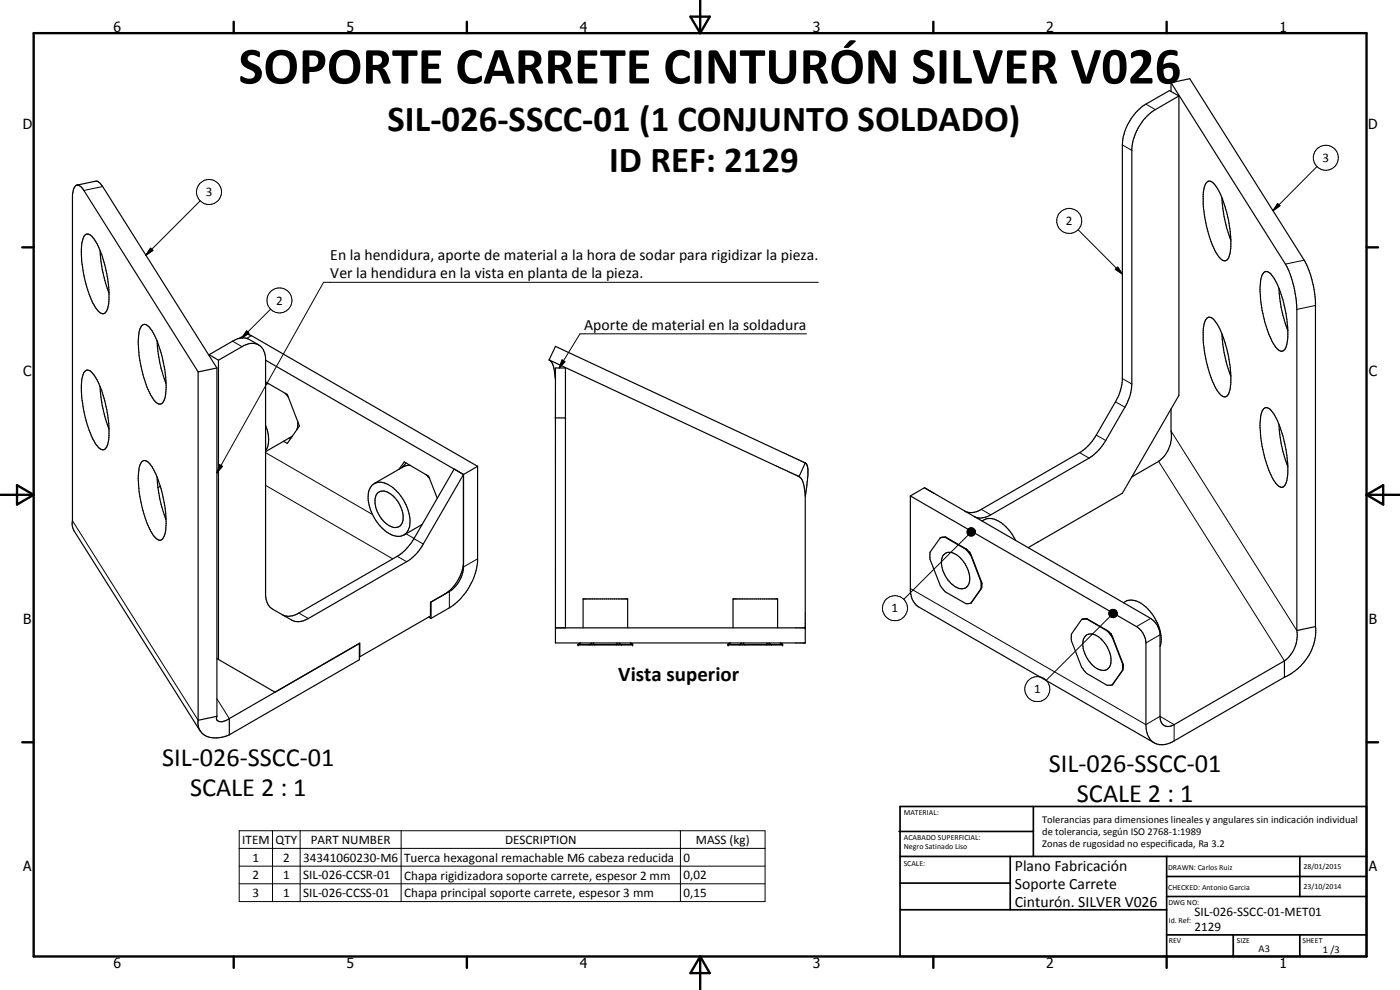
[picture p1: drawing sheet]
<svg xmlns="http://www.w3.org/2000/svg" width="420mm" height="297mm" viewBox="0 0 420 297" stroke-linecap="round" stroke-linejoin="round" font-family="sans-serif">
<g fill="none" stroke="#000" stroke-width=".35">
<path d="M351.4 24.8l5.7-1.2 34.3 54.5 1 2 1.3 3.8 .8 3.7 .3 2.8v97.6M351.4 24.8l34.4 54.4a31.6 31.6 0 0 1 3.4 13.6v96.4M351.4 24.8v2.6M353.8 28.8l-7.1 4.1a15.7 15.7 0 0 0-7 11.6v70.7a14.2 14.2 0 0 1-2.1 7l-5.8 10a14.7 14.7 0 0 1-5 5.3l-29.5 17a5.3 5.3 0 0 1-5 .5M353.8 28.8v89.8l-17 29.4-25.4 14.7M353.8 28.8l-2.8-1.6-7.1 4a15.6 15.6 0 0 0-7.1 12.3v70.7l-.6 3.1-.8 2-6.4 11.3a14.7 14.7 0 0 1-5 5.2l-29.5 17a4.9 4.9 0 0 1-5 .5M23.1 55.5l5.6-1.1h.7l.9 .9 34.8 55.1M362.1 54.8a1.51 1.51 0 0 1 2.5 .6l.6 .8a34.8 34.8 0 0 1 4.1 18.9 2.98 2.98 0 0 1-1.6 3.2 5.3 5.3 0 0 1-3.4-3.8 37.9 37.9 0 0 1-3.2-16.8l.5-1.9zM366.7 59.4l.7 5.6 .7 3.3 1.3 3.8M25.4 70.7a1.63 1.63 0 0 1 2.5 .6 31 31 0 0 1 4.7 14.8 14 14 0 0 1-.4 6.8 1.45 1.45 0 0 1-1.3 1.2 1.45 1.45 0 0 1-1.5-.9 29.8 29.8 0 0 1-4.9-14.6 17.2 17.2 0 0 1 .5-7.4zM30 75.2l.7 5.7 1 4.1 1 3M42.7 97.6a1.86 1.86 0 0 1 2.6 1.2 27.3 27.3 0 0 1 4.1 12l.5 5.4a6.4 6.4 0 0 1-1.4 4.9 1.55 1.55 0 0 1-2-.7l-1.5-2.3a37.9 37.9 0 0 1-3.4-13.2l-.1-1.5a9.4 9.4 0 0 1 1.2-5.8z"/>
<path d="M362.1 95.6a1.51 1.51 0 0 1 2.5 .7 31 31 0 0 1 4.5 13.2 25.7 25.7 0 0 1 .1 7 2.62 2.62 0 0 1-1.5 2.6 3.2 3.2 0 0 1-2.5-2.1 36.6 36.6 0 0 1-4.1-15v-2.8a6.5 6.5 0 0 1 1-3.6zM379.4 81.7a1.86 1.86 0 0 1 2.6 1.2 33 33 0 0 1 4.3 19.9 2.43 2.43 0 0 1-1.8 2.6 5.6 5.6 0 0 1-3.1-3.8 35.1 35.1 0 0 1-3-17.8l.4-1.3zM383.8 86.5l.1 .7a35.1 35.1 0 0 0 1.4 8.2l1.2 3.8M25.4 111.5a1.51 1.51 0 0 1 2.5 .6 28.1 28.1 0 0 1 4.5 13.2 20.6 20.6 0 0 1-.1 8 1.48 1.48 0 0 1-.8 1.5 1.48 1.48 0 0 1-1.6-.2 20.6 20.6 0 0 1-4.5-10.2 25.1 25.1 0 0 1-.5-12zM30 116l.4 4a42 42 0 0 0 2.3 8.8M47.1 102.4l.9 6.4 1.8 6.3M59.5 111.6l-34.3-54.5a2.14 2.14 0 0 0-2.4-1.5 4.1 4.1 0 0 0-1.1 3.1v98.8l.1 .8 .5 1.1 37.7 59.8M59.5 111.6v104.5M62.8 106.4v.3M62.8 106.4l2.8 1.7M65.1 110.4v104.5M65.1 110.4l-5.6 1.2"/>
<path d="M65.6 108.1l7-4.1a4.3 4.3 0 0 1 6.2 .5l.6 1.3 .3 1.7v71.2a4.8 4.8 0 0 0 2.1 4.1l5.7 3.3a5.1 5.1 0 0 0 5-.5l29.5-17.1a13.8 13.8 0 0 0 5-5.3l12.1-20.8M65.6 108.1v89.8M71.7 101.6l2.2-1.3 1.6 .4 67.8 39.2M77.6 103.5l-2.8-1.6a4.9 4.9 0 0 0-5 .5l-7 4M79.7 108.1l59.4 34.3M79.7 114.6l6.5 3.8 3.7 9.4-3.7 5.3-1.1-.7M80.7 115.1l-1 .1M85.5 118l1 1.1M164.8 108l1.9-4.1 74.9 35M164.8 108l75 35M164.8 108a5.1 5.1 0 0 1 1.7 4.4l.2 1.5M366.7 100.2l.7 5.6 .7 3.3 1.3 3.8"/>
<path d="M42.5 138.6a1.61 1.61 0 0 1 2.5 .6 33.6 33.6 0 0 1 4.6 20.8 2.17 2.17 0 0 1-1.8 2.1 7 7 0 0 1-3.4-4.4 35.2 35.2 0 0 1-2.7-16.7l.3-1.4zM79.7 127.6a7.9 7.9 0 0 1 0 7.6M86.6 131.5l.7 .1M87.8 130.8l-8.1 4.7M89.4 126.5l-.3 2.4M121.9 138.9l-1.3 1.4M123.1 139.6l-2 .4-8.8 5.1M143.3 139.9v28.5a18.7 18.7 0 0 1-8.4 14l-5.5 3.1M143.3 139.9l-4.2 2.5M166.7 125.4h3M241.6 138.9h.1M241.7 138.9l-1.9 4.1"/>
<path d="M241.7 138.9l.4 .4 .4 1.4-.2 3.4-.6 4.7M351.4 122.7v6.6a9.3 9.3 0 0 1-3.7 9.1l-8 4.7M379.2 122.7a1.57 1.57 0 0 1 2.5 .7 32.7 32.7 0 0 1 4.5 20.7 2.02 2.02 0 0 1-1.7 2.1 7 7 0 0 1-3.4-4.4 35.8 35.8 0 0 1-2.7-17.2zM383.8 127.3l.4 3.9a37.7 37.7 0 0 0 2.3 8.8M47.1 143.2l.3 3.1M47.4 146.3l.3 1.7a37.3 37.3 0 0 0 2.1 7.9M48.1 145.9l-.7 .4M111.6 145.7a4.4 4.4 0 0 1 5.9 .3 13.2 13.2 0 0 1 5.3 12.3 3.6 3.6 0 0 1-5.7 2 13.6 13.6 0 0 1-6.5-12.4l.3-1zM113.4 147.9a3.1 3.1 0 0 1 4.1 .5 9.3 9.3 0 0 1 3.4 7.8 2.55 2.55 0 0 1-4.2 1.4 8.7 8.7 0 0 1-3.9-8.8zM119.7 140.8l1.6-2.2 7.3 4.3 2.6 6.6M126.7 157.4l-5.5 3.1M128 142.5l.9 1.1"/>
<path d="M139.1 142.4v28.2a9.4 9.4 0 0 1-4.2 6.9l-5.5 3.1v4.9M139.1 142.4l-2.8-1.7-12.4 21.5a15.6 15.6 0 0 1-4.7 4.7l-29.5 17a4.8 4.8 0 0 1-5 .5M239.8 143h.1M239.8 143a6.7 6.7 0 0 1 1.8 4.8l.1 1M241.7 148.8v44.1h-75v-82.5h3v78M273.2 148.8l67.9 39.2a6.1 6.1 0 0 1 2.8 4.9v24.5a5.4 5.4 0 0 0 3.6 5.9 6.6 6.6 0 0 0 4.9-1l33.1-19.1M273.2 148.8v28.4a5.9 5.9 0 0 0 2.5 4.9l70.7 40.8M277.4 146.3l67.9 39.2a6.7 6.7 0 0 1 2.8 4.5v24.9a2.6 2.6 0 0 0 1.3 2.8 2.6 2.6 0 0 0 3-.3l33.1-19.1M277.4 146.3l-4.2 2.5M277.4 146.3l2.9 1.7M294.7 156.3a5 5 0 0 1 6.2 .9 13.6 13.6 0 0 1 3.9 5M139.1 169.1a12.5 12.5 0 0 1-5.7 9.2l-4.2 2.4v4.1l-21.2 12.3"/>
<path d="M282.2 161.4l-3.1 4.3-.1 1.1 .1 1 3.1 7.9 1.5 1.9 6.1 3.5 1.6-.1M283.5 166.2a3.5 3.5 0 0 1 4.6 1.1 7.9 7.9 0 0 1 2.5 8.2 2.68 2.68 0 0 1-4.1 .4 8.9 8.9 0 0 1-3.8-8.5zM283.7 161.2l6.1 3.6M283.7 161.2l-1.5 .2M283.8 161.2h-.1M283.8 161.2l-1.6 .2M283.8 161.2l6.2 3.5M289.8 164.8l1.6 1.9M290 164.7l-.2 .1M290 164.7l1.5 1.9M290.7 165.5l.5 .5M291.4 166.7l3 7.9"/>
<path d="M291.5 166.6l-.1 .1M291.5 166.6l3 7.9M294.4 176.6l-3 4.4M294.4 174.6v2M294.5 174.5v2.1M294.5 174.5l-.1 .1M294.5 176.6h-.1M294.5 176.6l-3.1 4.4M311.5 162.6l-2.9 1.7M65.1 197.6l.5 .3M107.9 197l.1 .1M108 197.1v-4.1l-25.5 14.7-16.9-9.8"/>
<path d="M128.6 185.2l.8 .3M166.7 188.4h75M173.5 193.3v.2h16.4l-.1-.2M173.5 193.3l3.3 .1M174.2 192.9l-.7 .4M175 188.4v-8.7h13.4v8.7M176.8 193.4v.1M177.1 193.3h1M177.1 193.3l-.3 .1M177.6 192.9l-.5 .4M178.1 193.3l.3 .1M178.3 192.9l-.2 .4"/>
<path d="M178.4 193.4v.1M178.4 193.4h6.5M184.9 193.4v.1M185.1 192.9l.1 .4M185.2 193.3h1.1M185.2 193.3l-.3 .1M185.7 192.9l.6 .4M186.3 193.3l.3 .1M186.6 193.4v.1M186.6 193.4h3.2M189.2 192.9l.6 .4M189.8 193.3h.1"/>
<path d="M218.5 193.3v.2h16.4v-.2M218.5 193.3l.1 .1M218.6 193.4h3.2M218.6 193.4v.1M219.2 192.9l-.7 .4M220 188.4v-8.7h13.4v8.7M221.8 193.4v.1M222.1 193.3h1M222.1 193.3l-.3 .1M222.6 192.9l-.5 .4M223.1 193.3l.3 .1M223.3 192.9l-.2 .4"/>
<path d="M223.4 193.4h6.5M223.4 193.4v.1M229.9 193.4v.1M230.1 192.9l.2 .4M230.3 193.3h1M230.3 193.3l-.4 .1M230.7 192.9l.6 .4M231.3 193.3l.3 .1M231.6 193.4v.1M234.2 192.9l.7 .4M234.9 193.3l-3.3 .1M324.6 185.9l-3 4.3-.1 .6 .1 1.5 3 7.9 1.5 1.9 6.2 3.5 1.5-.1"/>
<path d="M325.8 190.8a3.4 3.4 0 0 1 4.6 .8 8.2 8.2 0 0 1 2.7 8.2 2.56 2.56 0 0 1-4 .7 8.7 8.7 0 0 1-3.9-8.8zM326.1 185.7l6.2 3.6M326.1 185.7l-1.5 .2M326.3 185.7l6.1 3.5M326.3 185.7l-1.7 .2M326.3 185.7h-.2M332.3 189.3l1.5 1.9M332.4 189.2l-.1 .1M332.4 189.2l.9 .9 .6 1M333.2 189.9l.4 .6M333.8 191.2l3.1 7.9M333.9 191.1l-.1 .1"/>
<path d="M333.9 191.1l3.1 7.9M336.9 199.1v2M337 199l-.1 .1M337 199v2M337.1 199.6h.1M337.1 180.8a4.9 4.9 0 0 1 6.3 .9 13.1 13.1 0 0 1 4.9 11.8l-.2 .5M385.5 198.3v4.9M389.2 189.2a9.6 9.6 0 0 1-3.7 9.1M394.8 188l-5.6 1.2M394.8 188a15.7 15.7 0 0 1-9.3 15.2M59.5 216.1a4.5 4.5 0 0 0 .5 3.1M60 219.2a6.4 6.4 0 0 0 7.3 1.8l1.5-.5"/>
<path d="M65.1 214.9l-5.6 1.2M65.1 214.9a1.06 1.06 0 0 0 0 1.1 1.06 1.06 0 0 0 1 .5l1.5-.2 1.2-.7M68.8 215.6l39.1-22.5v4.9l-39.1 22.5M68.8 215.6v4.9M336.9 201.1l-3.1 4.4M337 201l-.1 .1M337 201l-3.2 4.5"/>
</g>
<g fill="none" stroke="#000" stroke-width=".3">
<path d="M343.9 31.2l2.8 1.7M30.8 56l-5.6 1.1M336.8 43.5l2.9 1.6M395.3 50l-13.3 13.2M45.2 74.5l.7 .6-2.1 1.5zM60.1 60.2l-16.3 16.4M323.5 68.9l13.3 13.3M383.4 61.1l.7 .7-2.1 1.4zM391.4 78.1l-5.6 1.1M74 99.3l.7 .7-2.1 1.4zM81.2 92.8l-8.6 8.6M245.6 84.7h-148.5l-32 57.2"/>
<path d="M334.7 80.8l.7-.7 1.4 2.1zM394.8 91.7l-5.6 1.1M69.8 102.4l2.8 1.6M75.5 100.7l-1.4 .8M168.7 108l.8 .5-1.7 1.9zM242.1 100.2h-68l-6.3 10.2M336.8 113.6l2.9 1.6M65.9 139.4l.8 .5-1.6 2zM79.7 135.8l32 18.5M324 135.8l2.8 1.7M329 130.6l2.8 1.6M334.8 120.6l2.8 1.6"/>
<path d="M347.7 138.4l37.8 59.9M351.4 129.3l37.8 59.9M21.7 156.3l37.8 59.8M79.7 145.6l38.2 22.1M290.2 159.5l2.5 .1-2.5 .2zM290.2 159.8l2.5-.2-2.4 .4zM290.2 159.6h2.5M290.3 159.2l2.4 .4-2.5-.1zM290.4 159l2.3 .6-2.4-.4zM290.6 158.7l.2-.1 1.9 1zM290.6 158.7l2.1 .9-2.3-.6zM290.8 158.6l.2-.1 1.7 1.1z"/>
<path d="M291 158.5l.3-.1 1.4 1.2zM291.3 158.4h.2l1.2 1.2zM291.5 158.4h.3l.9 1.2zM291.8 158.4l.9 1.2zM292 158.5l.7 1.1zM292.3 158.7l.4 .9zM292.5 158.9l.2 .7zM292.6 159.1l.1 .5zM292.7 159.6l-.9 1.2h-.3zM292.7 159.6l-.9 1.2zM292.7 159.6l-.7 1.1zM292.7 159.6l-.4 1z"/>
<path d="M292.7 159.6l-.2 .8zM292.7 159.6l-.1 .5zM292.7 159.6v.3zM294.5 152.8l2.8 1.7M119.2 166.9l2.8 1.6M121.8 160.1l2.5 1.4M124.2 161.6l2.8 1.6M134.7 177.4l.2 .1v4.9M143.3 167.7l-4.3 2.4M273.2 176.6l70.7 40.8 4.2-2.5 4.3 2.5v4.9M290.3 160l2.4-.4-2.3 .7zM290.4 160.3l2.3-.7-2.1 .8z"/>
<path d="M290.6 160.4l2.1-.8-1.9 1.1zM290.6 160.5l-19.4 19.3M290.8 160.7l1.9-1.1-1.7 1.2zM291 160.8l1.7-1.2-1.4 1.2zM291.3 160.8l1.4-1.2-1.2 1.2zM89.7 183.9l2.8 1.7M332.8 183.9l2.5 .2-2.5 .1zM332.8 184.2l2.5-.1-2.5 .3zM332.8 184.1h2.5M332.8 183.7l2.5 .4-2.5-.2zM332.8 184.4l2.5-.3-2.4 .6zM332.9 183.4l2.4 .7-2.5-.4z"/>
<path d="M332.9 184.7l2.4-.6-2.2 .8zM333.1 183.2l.2-.2 2 1.1zM333.1 183.2l2.2 .9-2.4-.7zM333.1 184.9l2.2-.8-2 1zM333.2 185l-19.2 19.1M333.3 183l.2-.1 1.8 1.2zM333.3 185.1l2-1-1.8 1.1zM333.5 182.9l.3-.1 1.5 1.3zM333.5 185.2l1.8-1.1-1.5 1.2zM333.8 182.8h.3l1.2 1.3zM333.8 185.3l1.5-1.2-1.2 1.2zM334.1 182.8l.2 .1 1 1.2z"/>
<path d="M334.3 182.9l1 1.2zM334.6 183l.7 1.1zM334.8 183.1l.5 1zM335 183.3l.3 .8zM335.1 183.6l.2 .5zM335.3 184.1l-1 1.2h-.2zM335.3 184.1l-1 1.2zM335.3 184.1l-.7 1.1zM335.3 184.1l-.5 .9zM335.3 184.1l-.3 .7zM335.3 184.1l-.2 .5zM335.3 184.1l-.1 .2z"/>
<path d="M345.3 185.5l-4.2 2.5M348.1 190.5l-4.2 2.4M65.1 209.7l3.7 5.9M71.8 249.3h157.8v21.2h-157.8zM71.8 254.6h157.8M71.8 259.9h157.8M81.8 249.3v21.2M90.1 249.3v21.2M120.4 249.3v21.2M204.2 249.3v21.2M71.8 265.2h157.8"/>
<circle cx="62.7" cy="57.6" r="3.8"/>
<circle cx="397.9" cy="47.3" r="3.7"/>
<circle cx="320.9" cy="66.3" r="3.7"/>
<circle cx="83.9" cy="90.1" r="3.7"/>
<circle cx="268.6" cy="182.5" r="3.8"/>
<circle cx="311.3" cy="206.8" r="3.7"/>
</g>
<g fill="#000">
<circle cx="166.7" cy="125.4" r=".18"/>
<circle cx="169.7" cy="125.4" r=".18"/>
<circle cx="173.5" cy="193.3" r=".18"/>
<circle cx="173.5" cy="193.5" r=".18"/>
<circle cx="189.9" cy="193.5" r=".18"/>
<circle cx="218.5" cy="193.5" r=".18"/>
<circle cx="218.5" cy="193.3" r=".18"/>
<circle cx="234.9" cy="193.3" r=".18"/>
<circle cx="234.9" cy="193.5" r=".18"/>
<circle cx="241.7" cy="188.4" r=".18"/>
</g>
<g fill="none" stroke="#000" stroke-width=".71">
<path d="M10.1 9.9h400v277.1h-400zM70.1 6.5v3.4M140.1 6.5v3.4M207.2 5h5.8l-2.9 4.9zM210.1 0v9.9M280.1 6.5v3.4M350.1 6.5v3.4M6.7 74.2h3.4M410.1 74.2h3.5M.1 148.5h10M5.1 145.6l5 2.9-5 2.9zM410.1 148.5h10"/>
<path d="M410.1 148.5l5-2.9v5.8zM6.7 222.7h3.4M410.1 222.7h3.5M70.1 287v3.4M140.1 287v3.4M210.1 287v10M210.1 287l2.9 5h-5.8zM280.1 287v3.4M350.1 287v3.4"/>
</g>
<g fill="none" stroke="#000" stroke-width=".51">
<path d="M269.8 249.5h40.3M270.1 242h140v45h-140zM270.1 257h140M303.2 257v16M310.1 242v15M350.1 257v30M390.1 257v12M270.1 265h33.1M270.1 273h80M350.1 269h60M350.1 263h60M350.1 280.5h60"/>
<path d="M370.1 280.5v6.5M390.1 280.5v6.5"/>
</g>
<g fill="#000">
<path d="M45.2 74.5l.7 .6-2.1 1.5zM383.4 61.1l.7 .7-2.1 1.4zM74 99.3l.7 .7-2.1 1.4zM334.7 80.8l.7-.7 1.4 2.1zM168.7 108l.8 .5-1.7 1.9zM65.9 139.4l.8 .5-1.6 2zM292.6 159.1l.1 .5zM292.5 158.9l.2 .7zM292.3 158.7l.4 .9zM292 158.5l.7 1.1zM291.8 158.4l.9 1.2zM291.5 158.4h.3l.9 1.2z"/>
<path d="M291.3 158.4h.2l1.2 1.2zM291 158.5l.3-.1 1.4 1.2zM290.8 158.6l.2-.1 1.7 1.1zM290.6 158.7l.2-.1 1.9 1zM290.6 158.7l2.1 .9-2.3-.6zM290.4 159l2.3 .6-2.4-.4zM290.3 160l2.4-.4-2.3 .7zM290.4 160.3l2.3-.7-2.1 .8zM290.6 160.4l2.1-.8-1.9 1.1zM290.8 160.7l1.9-1.1-1.7 1.2zM291 160.8l1.7-1.2-1.4 1.2zM291.3 160.8l1.4-1.2-1.2 1.2z"/>
<path d="M292.7 159.6l-.9 1.2h-.3zM292.7 159.6l-.9 1.2zM292.7 159.6l-.7 1.1zM292.7 159.6l-.4 1zM292.7 159.6l-.2 .8zM292.7 159.6l-.1 .5zM292.7 159.6v.3zM335.1 183.6l.2 .5zM335 183.3l.3 .8zM334.8 183.1l.5 1zM334.6 183l.7 1.1zM334.3 182.9l1 1.2z"/>
<path d="M334.1 182.8l.2 .1 1 1.2zM333.8 182.8h.3l1.2 1.3zM333.5 182.9l.3-.1 1.5 1.3zM333.3 183l.2-.1 1.8 1.2zM333.1 183.2l.2-.2 2 1.1zM333.1 183.2l2.2 .9-2.4-.7zM332.9 183.4l2.4 .7-2.5-.4zM332.8 184.4l2.5-.3-2.4 .6zM332.9 184.7l2.4-.6-2.2 .8zM333.1 184.9l2.2-.8-2 1zM333.3 185.1l2-1-1.8 1.1zM333.5 185.2l1.8-1.1-1.5 1.2z"/>
<path d="M333.8 185.3l1.5-1.2-1.2 1.2zM335.3 184.1l-1 1.2h-.2zM335.3 184.1l-1 1.2zM335.3 184.1l-.7 1.1zM335.3 184.1l-.5 .9zM335.3 184.1l-.3 .7zM335.3 184.1l-.2 .5zM335.3 184.1l-.1 .2z"/>
</g>
<path d="M290.2 159.4h2.5M332.8 183.9h2.5M332.8 184.3h2.5" fill="none" stroke="#000" stroke-width=".38"/>
<path d="M290.2 159.8h2.5" fill="none" stroke="#000" stroke-width=".42"/>
<text font-size="15.8" x="71.6" y="25.1">SOPORTE CARRETE CINTURÓN SILVER V026</text>
<g font-size="11">
<text x="116.3" y="39.2">SIL-026-SSCC-01 (1 CONJUNTO SOLDADO)</text>
<text x="182.8" y="51.7">ID REF: 2129</text>
</g>
<g font-size="7.9">
<text x="48.6" y="229.7">SIL-026-SSCC-01</text>
<text x="314.8" y="231.6">SIL-026-SSCC-01</text>
<text x="57.1" y="238.7">SCALE 2 : 1</text>
<text x="323.2" y="240.7">SCALE 2 : 1</text>
</g>
<text font-size="6.3" x="185.5" y="204.3">Vista superior</text>
<g font-size="4.7">
<text x="99.1" y="78.1">En la hendidura, aporte de material a la hora de sodar para rigidizar la pieza.</text>
<text x="99.1" y="83.5">Ver la hendidura en la vista en planta de la pieza.</text>
<text x="175.3" y="99">Aporte de material en la soldadura</text>
<text x="304.6" y="261.2">Plano Fabricación</text>
<text x="304.6" y="266.6">Soporte Carrete</text>
<text x="304.6" y="272">Cinturón. SILVER V026</text>
</g>
<g font-size="4.2">
<text x="34" y="9.6">6</text>
<text x="104" y="9.6">5</text>
<text x="174" y="9.6">4</text>
<text x="244" y="9.6">3</text>
<text x="314" y="9.6">2</text>
<text x="384" y="9.6">1</text>
<text x="6.8" y="38.7">D</text>
<text x="410.6" y="38.7">D</text>
<text x="7" y="112.9">C</text>
<text x="410.8" y="112.9">C</text>
<text x="7" y="187.1">B</text>
<text x="410.8" y="187.1">B</text>
<text x="7" y="261.4">A</text>
<text x="410.8" y="261.4">A</text>
<text x="34" y="290.4">6</text>
<text x="104" y="290.4">5</text>
<text x="174" y="290.4">4</text>
<text x="244" y="290.4">3</text>
<text x="314" y="290.4">2</text>
<text x="384" y="290.4">1</text>
</g>
<g font-size="3.9">
<text x="396.9" y="48.6">3</text>
<text x="61.8" y="58.9">3</text>
<text x="319.9" y="67.6">2</text>
<text x="82.9" y="91.4">2</text>
<text x="267.6" y="183.8">1</text>
<text x="310.3" y="208">1</text>
<text x="72.7" y="253.2">ITEM</text>
<text x="82.7" y="253.2">QTY</text>
<text x="93.3" y="253.2">PART NUMBER</text>
<text x="151.6" y="253.2">DESCRIPTION</text>
<text x="208.9" y="253.3">MASS (kg)</text>
<text x="75.8" y="258.5">1</text>
<text x="75.8" y="263.8">2</text>
<text x="85" y="258.5">2</text>
<text x="85" y="263.8">1</text>
<text x="91" y="258.5">34341060230-M6</text>
<text x="91" y="263.8">SIL-026-CCSR-01</text>
<text x="121.3" y="258.6">Tuerca hexagonal remachable M6 cabeza reducida</text>
<text x="121.3" y="263.9">Chapa rigidizadora soporte carrete, espesor 2 mm</text>
<text x="205.1" y="258.5">0</text>
<text x="205.1" y="263.8">0,02</text>
<text x="75.8" y="269.1">3</text>
<text x="85" y="269.1">1</text>
<text x="91" y="269.1">SIL-026-CCSS-01</text>
<text x="121.3" y="269.2">Chapa principal soporte carrete, espesor 3 mm</text>
<text x="205.1" y="269.1">0,15</text>
<text x="358.5" y="275">SIL-026-SSCC-01-MET01</text>
<text x="358.5" y="279.4">2129</text>
</g>
<g font-size="3.1">
<text x="312.7" y="246.8">Tolerancias para dimensiones lineales y angulares sin indicación individual</text>
<text x="312.7" y="250.4">de tolerancia, según ISO 2768-1:1989</text>
<text x="312.7" y="254">Zonas de rugosidad no especificada, Ra 3.2</text>
<text x="377.7" y="285.6">A3</text>
<text x="397" y="285.9">1 /3</text>
</g>
<g font-size="2.4">
<text x="271.2" y="244.4">MATERIAL:</text>
<text x="271.3" y="252">ACABADO SUPERFICIAL:</text>
<text x="271.3" y="254.6">Negro Satinado Liso</text>
<text x="271.2" y="259.7">SCALE:</text>
<text x="350.6" y="261">DRAWN: Carlos Ruiz</text>
<text x="391.2" y="260.6">28/01/2015</text>
<text x="350.6" y="267">CHECKED: Antonio Garcia</text>
<text x="391.2" y="266.7">23/10/2014</text>
<text x="350.6" y="271.4">DWG NO:</text>
<text x="350.8" y="276.9">Id. Ref:</text>
<text x="350.8" y="282.8">REV</text>
<text x="371.2" y="282.9">SIZE</text>
<text x="390.9" y="282.9">SHEET</text>
</g>
</svg>
